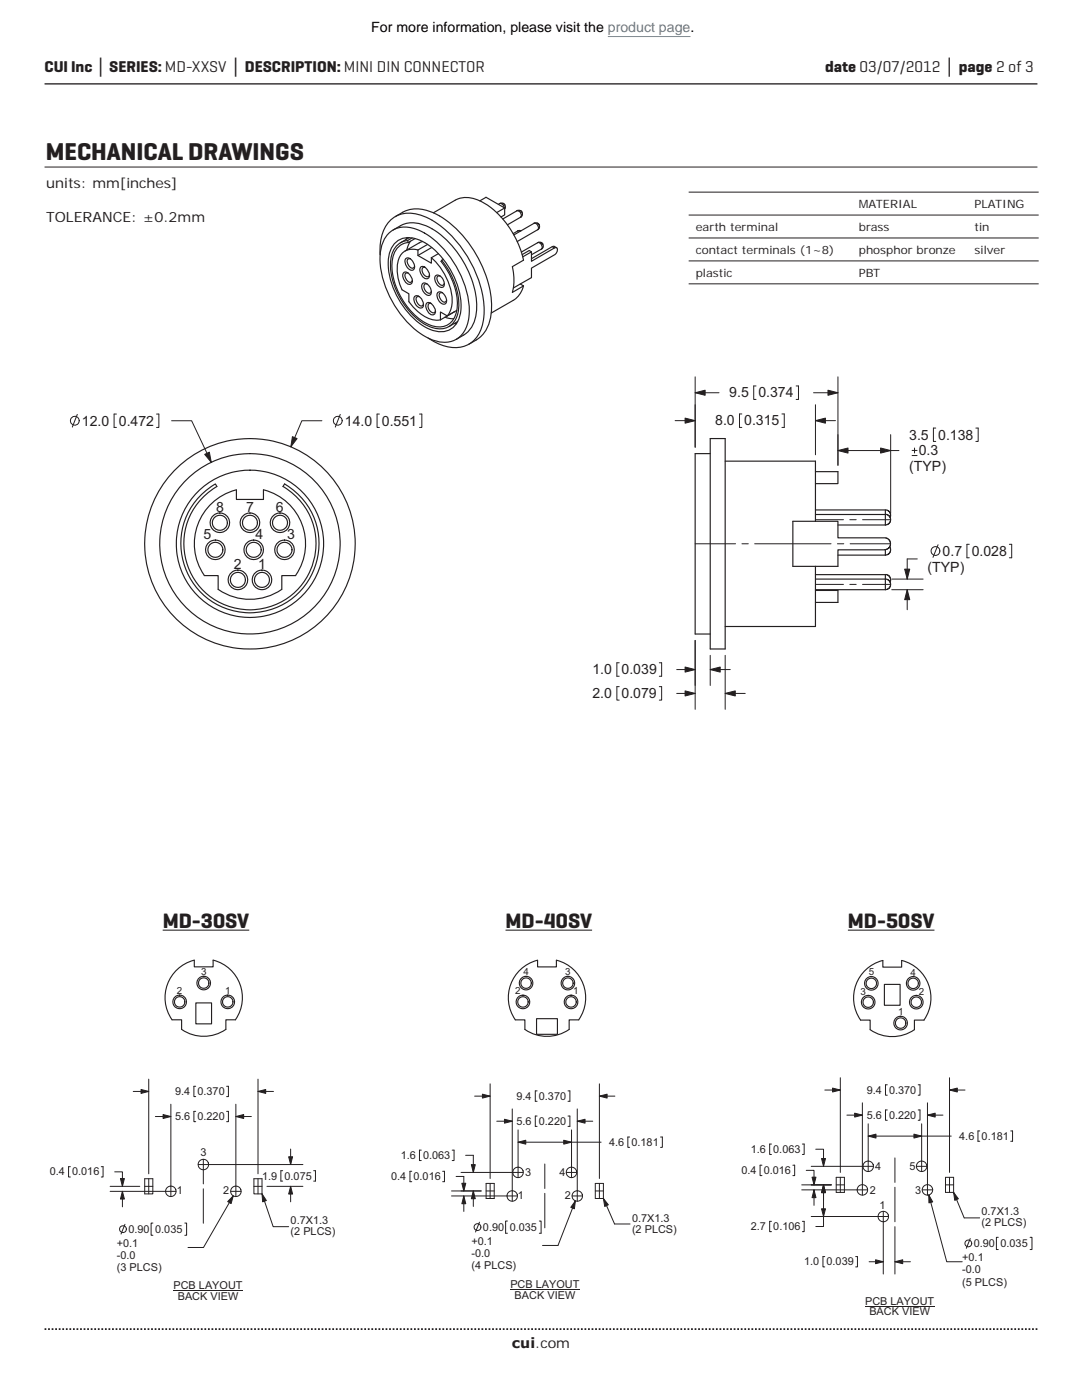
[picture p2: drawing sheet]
<svg xmlns="http://www.w3.org/2000/svg" width="216mm" height="279mm" viewBox="0 0 216 279" stroke-linecap="round" stroke-linejoin="round" font-family="sans-serif">
<path d="M8.9 265.3h198.1" fill="none" stroke="#231f20" stroke-width=".35" stroke-dasharray=".4 .4 .4 .4 .4 .4" stroke-dashoffset=".7" stroke-linecap="butt"/>
<path d="M8.9 16.7h198.1" fill="none" stroke="#231f20" stroke-width=".26"/>
<g fill="none" stroke="#231f20" stroke-width=".23">
<path d="M75.9 50.9a9.1 9.1 0 0 1 2-7 5.9 5.9 0 0 1 6.3-.9 20.1 20.1 0 0 1 10.4 10.7 16.1 16.1 0 0 1 1.4 12.1 5.6 5.6 0 0 1-7.5 3.2l-1.2-.5-1.9-1M77.6 46.6a5.6 5.6 0 0 1 6.6-.4 19.3 19.3 0 0 1 9.4 16.6 5.3 5.3 0 0 1-4 5.4 9.5 9.5 0 0 1-7.2-2.8 19.7 19.7 0 0 1-6.6-14.2 6.9 6.9 0 0 1 1.8-4.6zM78.4 45.9a6.7 6.7 0 0 1 8.4 .1 19.7 19.7 0 0 1 8.3 15.5 6.3 6.3 0 0 1-4.1 6.2M78.9 43.2a7.1 7.1 0 0 1 8.2-.4 22.7 22.7 0 0 1 11 18.4 7.3 7.3 0 0 1-4.5 7.5M79 48.3a5 5 0 0 1 5.7 .1 15.8 15.8 0 0 1 7.3 13.5 4.1 4.1 0 0 1-5.3 4.1 12.2 12.2 0 0 1-6.9-5.8 12.9 12.9 0 0 1-2.1-9.8l.8-1.5zM80.5 54.4l.3-.1a1.64 1.64 0 0 1 1.3 2.3l-.3 .2a1.74 1.74 0 0 1-1.3-2.4zM81 51.6a1.4 1.4 0 0 1 1.7 1.4 .66 .66 0 0 1-.3 .9 .66 .66 0 0 1-.8-.2 1.85 1.85 0 0 1-.6-2.1zM81.2 47.4l-.3 .4M81.3 48l.2 .4M81.3 48a3.7 3.7 0 0 0-3.3 3.4 14.2 14.2 0 0 0 5 12 7.1 7.1 0 0 0 5.8 2.1 4.5 4.5 0 0 0 2.8-4.7 15 15 0 0 0-3.5-8.8M81.4 54.5h-.4a1.3 1.3 0 0 0 1 1.8l.3-.4M81.5 48.4a3.6 3.6 0 0 0-3.2 3.6 13.9 13.9 0 0 0 7.2 12.7 3.7 3.7 0 0 0 5.6-2.6 13.5 13.5 0 0 0-3.1-9.9l.1-.2"/>
<path d="M81.7 47.4l-1.8 1.1M81.9 51.7h-.5a1.3 1.3 0 0 0 1 1.8l.3-.4M81.9 48.1l-.7 1.8M82.2 47.5l-.9 .5M82.8 59.1a1.22 1.22 0 0 1 1.6 1.1l.1 1-.3 .2a1.6 1.6 0 0 1-1.4-2.3zM82.8 47.6l-1.3 .8M83.4 49.9a3 3 0 0 0-4.1 2.8 9.4 9.4 0 0 0 .9 5.1l1.4 .8v1.6a8.7 8.7 0 0 0 5.1 3.7l1.2-.1M83.4 49.9v1.1l2.7 1.5v-1.1M83.7 59.2l-.5 .1a1.31 1.31 0 0 0 1 1.8l.3-.4M83.9 53.3l.3-.1a1.64 1.64 0 0 1 1.3 2.3l-.3 .1a1.73 1.73 0 0 1-1.3-2.3zM84.3 56.6a1.21 1.21 0 0 1 1.6 1l.1 .3a.76 .76 0 0 1-.5 1.1 1.8 1.8 0 0 1-1.2-2.4zM84.3 48.2l-3.5 1.9"/>
<path d="M84.8 53.4l-.2-.1a.69 .69 0 0 0-.2 1.2 1.27 1.27 0 0 0 .9 .7l.4-.4M85.2 56.7l-.2-.1a.69 .69 0 0 0-.3 1.2l.2 .2a.62 .62 0 0 0 .5 .5 .62 .62 0 0 0 .7-.4M85.3 48.8l-1.9 1.1M86.1 51.4a12.1 12.1 0 0 1 4.1 9.4l-.3 1-.7 1.2M86.1 49.4l-2.7 1.6M86.5 42.5l4.3-2.5a5.6 5.6 0 0 1 5.9 .6 18.2 18.2 0 0 1 7.8 11.3l-2.3 1.3a10.7 10.7 0 0 1 0 5.2l2.3-1.3M86.9 55a1.24 1.24 0 0 1 1.7 1.1v1l-.2 .2a1.62 1.62 0 0 1-1.5-2.3zM87.4 58.4a1.37 1.37 0 0 1 1.7 1.3 .68 .68 0 0 1-.2 .9 .68 .68 0 0 1-.9-.1 1.84 1.84 0 0 1-.6-2.1zM87.5 50.6l-1.4 .8M87.8 55.1h-.5a1.3 1.3 0 0 0 1.1 1.8l.3-.4M88.3 58.4l-.5 .1a1.3 1.3 0 0 0 1 1.8l.3-.4M88.5 51.8l-.4 .2"/>
<path d="M95.8 40.1l1.2-.7 3.7 2.1M99.7 40.6a.82 .82 0 0 1 .9 .9M99.7 40.6l-.3 .2M99.7 40.6l.5-.1 .5 .3 .1 .5-.1 .4M100.7 41.5v1.4l-.7 .4M100.7 41.5l-1.6 .9M103.1 42.1l.6-.1 .5 .3v.6l-.3 .4M103.3 46.1l.4 .1M103.3 46.1l-.9 .5M103.8 56.7l.7 .4M103.9 43.3l-2.7 1.6M103.9 43.3a.85 .85 0 0 0-.8-1.2l-2.8 1.6"/>
<path d="M104 46.1h-.7M104.3 51.3l1.7-1v1.8l4.6-2.6 .4-.1a.88 .88 0 0 1-.4 1.5l-4.6 2.6v1.9l-3.6 2.1M104.5 57.1a4.6 4.6 0 0 1-2.1 2.9l-4.4 2.5M106 50.3l-.4-.3-1.4 .8M106.6 44.6l.5-.1 .5 .3v.6l-.3 .4M106.6 44.6a.82 .82 0 0 1 .7 .4 .82 .82 0 0 1 0 .8M106.6 44.6l-4.1 2.3M107.3 48.4h.6l.4 .3 .1 .5-.4 .5M107.3 48.4a.82 .82 0 0 1 .8 .4 .82 .82 0 0 1-.1 .9M107.3 48.4l-3.3 1.9M107.3 45.8l-4.1 2.4M108 49.7l-2 1.1"/>
<path d="M110.2 49.2l.4 .3M111.1 49.4l-.5-.2h-.4l-4.2 2.4M85.1 60.5l.3-.1a1.64 1.64 0 0 1 1.3 2.3l-.3 .1a1.75 1.75 0 0 1-1.3-2.3zM86 60.6l-.2-.1a.7 .7 0 0 0-.2 1.2 1.27 1.27 0 0 0 .9 .7l.4-.4M88.8 63.3l1.8 .3M89.2 63l-1.3-.7v1.5M90.6 64.6h.5M90.7 62.2l-2.8 1.6M90.7 62.2h.1M91.1 61.9l-1.9 1.1M91.3 64.2l-1.7 1M39.8 99.1l1.3-1.2 1.6-1.1 .3-.2 .3 .5a13.2 13.2 0 0 0-3.5 19.9 13.2 13.2 0 0 0 20.2 0 13.2 13.2 0 0 0-3.5-19.9l.3-.5a13.8 13.8 0 0 1 4.4 19.7 13.8 13.8 0 0 1-19.9 3 13.8 13.8 0 0 1-1.5-20.2z"/>
<path d="M141.7 87.5h3v42h-3zM141.7 90.5h-3v36h3M144.7 92h18v12M162.7 94.1h4.5v2.4h-4.5M40.8 114.9a11.1 11.1 0 0 1 6.4-17.1v1.9h5.4v-2a11.1 11.1 0 0 1 6.4 17.2h-2.8v2.7a11.1 11.1 0 0 1-12.7 0v-2.7h-2.7M162.7 117.7h14M162.7 117.8h4.5v2.4h-4.5M162.7 102.7h14M162.7 115.6h14M162.7 114.7h14M162.7 101.8h14.2l.7 .5 .1 .5-.1 .5M162.7 104h-4.5v9h9v-3.3h9.3"/>
<path d="M162.7 113v12h-18M162.7 104h4.5v3.3h9.5l.3 .1 .6 .6 .1 .7-.4 .7-.8 .3M167.2 110.8h9.5M167.2 104.8h9.5M176.7 102.7l.7 .2 .3 .8-.3 .7-.7 .4M176.7 115.6l.7 .2 .3 .8-.3 .7-.7 .4M176.7 102.7v2.1M176.7 115.6v2.1M176.7 101.8v.9M176.7 109.7v1.1M176.7 114.7v.9M176.7 114.7l.5 .1 .4 .4 .1 .5-.1 .5"/>
<path d="M177.5 109.1l.2 .6-.1 .6-.4 .3-.5 .2"/>
<circle cx="43" cy="109.7" r="1.5"/>
<circle cx="43" cy="109.7" r="1.95"/>
<circle cx="43.9" cy="104.3" r="1.95"/>
<circle cx="43.9" cy="104.3" r="1.5"/>
<circle cx="47.5" cy="115.7" r="1.5"/>
<circle cx="47.5" cy="115.7" r="1.95"/>
<circle cx="49.9" cy="104.3" r="1.5"/>
<circle cx="49.9" cy="104.3" r="1.95"/>
<circle cx="49.9" cy="108.5" r="21"/>
<circle cx="49.9" cy="108.5" r="14.7"/>
<circle cx="49.9" cy="108.5" r="18"/>
<circle cx="50.6" cy="109.7" r="1.95"/>
<circle cx="50.6" cy="109.7" r="1.5"/>
<circle cx="52.3" cy="115.7" r="1.95"/>
<circle cx="52.3" cy="115.7" r="1.5"/>
<circle cx="55.9" cy="104.3" r="1.95"/>
<circle cx="55.9" cy="104.3" r="1.5"/>
<circle cx="56.8" cy="109.7" r="1.5"/>
<circle cx="56.8" cy="109.7" r="1.95"/>
</g>
<g fill="none" stroke="#231f20" stroke-width=".2">
<path d="M167.2 86.7v6.2M167.2 89.9h12.2M177.7 86.7v15.7M182 90.9h1M182 89.9h1M182.5 89.4v1M186.7 85.4h-.4v2.7h.4M194.7 85.4h.5v2.7h-.5M138.7 108.5h8.1M148 108.5h1.3M150.6 108.5h15.2M162.7 116.6h5.6"/>
<path d="M162.7 103.7h5.6M167.1 108.5h1.3M169.6 116.6h1.2M169.6 103.7h1.2M169.6 108.5h8.1M172.1 116.6h5.6M172.1 103.7h5.6"/>
</g>
<path d="M175.7 89.4l2 .5-2 .5z" fill="#231f20"/>
<path d="M175.7 89.4l2 .5-2 .5z" fill="none" stroke="#231f20" stroke-width=".2"/>
<path d="M167.2 89.9l2-.5v1z" fill="#231f20"/>
<g fill="none" stroke="#231f20" stroke-width=".2">
<path d="M15.4 82.7l-1 2.5M23.2 82.6h-.4v2.7h.4M31.2 82.6h.5v2.7h-.5M34.2 84h4l4 8.3M64.2 84h-4l-2.2 5.2M67.9 82.7l-1 2.5M75.7 82.6h-.5v2.7h.5M83.7 82.6h.5v2.7h-.5M167.2 89.9l2-.5v1z"/>
<circle cx="14.9" cy="84" r=".88"/>
<circle cx="67.4" cy="84" r=".88"/>
</g>
<path d="M40.8 90.7l1-.5 .4 2.1z" fill="#231f20"/>
<path d="M40.8 90.7l1-.5 .4 2.1z" fill="none" stroke="#231f20" stroke-width=".2"/>
<path d="M58.3 87.1l1 .4-1.3 1.7z" fill="#231f20"/>
<g fill="none" stroke="#231f20" stroke-width=".2">
<path d="M138.7 75.2v14.1M138.7 78.4h4.8M150.9 77h-.5v2.7h.5M158.9 77h.4v2.7h-.4M162.3 78.4h4.9M167.2 75.2v17.7M58.3 87.1l1 .4-1.3 1.7zM134.7 83.9h4M148 82.6h-.4v2.7h.4M156 82.6h.5v2.7h-.5M162.7 83.9h4M162.7 80.8v10"/>
<path d="M177.9 117.7h6.3M177.9 115.6h6.3M181 117.7v4M183 111.5h-2v4.1M187.2 108.7l-1 2.5M193.4 108.6h-.5v2.7h.5M201.4 108.6h.5v2.7h-.5M123.6 137h-.5v2.7h.5M123.6 132.3h-.5v2.7h.5M131.6 137h.4v2.7h-.4M131.6 132.3h.4v2.7h-.4M135 133.6h3.7"/>
<path d="M135 138.4h3.7M138.7 127.8v13.8M141.7 133.6h4M141.7 130.8v6M144.7 130.8v10.8M144.7 138.4h4"/>
<circle cx="186.7" cy="110" r=".88"/>
</g>
<path d="M181 117.7l.5 2h-1z" fill="#231f20"/>
<path d="M181 117.7l.5 2h-1z" fill="none" stroke="#231f20" stroke-width=".2"/>
<path d="M180.5 113.6h1l-.5 2z" fill="#231f20"/>
<path d="M180.5 113.6h1l-.5 2z" fill="none" stroke="#231f20" stroke-width=".2"/>
<path d="M162.7 83.9l2-.5v1.1z" fill="#231f20"/>
<path d="M162.7 83.9l2-.5v1.1z" fill="none" stroke="#231f20" stroke-width=".2"/>
<path d="M136.7 83.4l2 .5-2 .6z" fill="#231f20"/>
<path d="M136.7 83.4l2 .5-2 .6z" fill="none" stroke="#231f20" stroke-width=".2"/>
<path d="M141.7 133.6l2-.5v1z" fill="#231f20"/>
<path d="M141.7 133.6l2-.5v1z" fill="none" stroke="#231f20" stroke-width=".2"/>
<path d="M136.7 133.1l2 .5-2 .5z" fill="#231f20"/>
<path d="M136.7 133.1l2 .5-2 .5z" fill="none" stroke="#231f20" stroke-width=".2"/>
<path d="M138.7 78.4l2-.5v1z" fill="#231f20"/>
<path d="M138.7 78.4l2-.5v1z" fill="none" stroke="#231f20" stroke-width=".2"/>
<path d="M165.2 77.9l2 .5-2 .5z" fill="#231f20"/>
<path d="M165.2 77.9l2 .5-2 .5z" fill="none" stroke="#231f20" stroke-width=".2"/>
<path d="M136.7 137.9l2 .5-2 .5z" fill="#231f20"/>
<path d="M136.7 137.9l2 .5-2 .5z" fill="none" stroke="#231f20" stroke-width=".2"/>
<path d="M144.7 138.4l2-.5v1z" fill="#231f20"/>
<g fill="none" stroke="#231f20" stroke-width=".2">
<path d="M8.9 33.3h198.1M137.4 38.3h69.9M137.4 42.9h69.9M137.4 47.5h69.9M137.4 52.1h69.9M137.4 56.6h69.9M144.7 138.4l2-.5v1zM26.6 217.8h3.1M29.7 215.4v18.9M39.1 216.8h-.4v2.1h.4M45.2 216.8h.4v2.1h-.4M51.5 215.4v18.9"/>
<path d="M51.5 217.8h3.1M94.7 218.8h3.1M97.8 216.3v18.9M107.2 217.7h-.4v2.1h.4M113.3 217.7h.4v2.1h-.4M119.6 216.3v18.9M119.6 218.8h3.1M164.6 217.5h3.1M167.7 215.1v18.9M177 216.5h-.3v2.1h.3M183.2 216.5h.4v2.1h-.4M189.5 215.1v18.9"/>
<path d="M189.5 217.5h3.1M14 232.8h-.3v2.1h.3M20.2 232.8h.4v2.1h-.4M22 236.8h5.9M22 237.8h13.1M22.9 233.9h1.5v2.9M24.4 237.8v3.1M28.9 235.2h1.6v3.1h-1.6zM28.9 236.8h1.6M29.7 235.2v3.1M31 222.8h3.1M34.1 220.4v18.4"/>
<path d="M39.1 221.8h-.4v2.1h.4M39.5 232.4h20.9M40.6 231.4v4.9M40.6 237.3v6.8M45.2 221.8h.4v2.1h-.4M46 237.8h2.1M46.5 238.7l-5.9 10.3h-3.1M47.1 220.4v18.4M47.1 222.8h3.1M50.7 235.2h1.6v3.1h-1.6zM50.7 236.8h1.6M51.5 235.2v3.1"/>
<path d="M53.3 236.8h7.1M56.4 233.6h-.4v2.1h.4M58 229.3v3.1M58 236.8v3.1M62.6 233.6h.3v2.1h-.3M82.2 233.8h-.4v2h.4M84.1 229.5h-.4v2.1h.4M88.3 233.8h.4v2h-.4M90.1 237.7h5.9M90.2 229.5h.4v2.1h-.4M91 234.8h1.5v2.9M92.5 238.7v3.1"/>
<path d="M92.9 230.6h1.5v3.4M94.4 237.7v3.1M97 236.2h1.6v3h-1.6zM97 237.7h1.6M97.8 236.2v3M99.1 223.8h3.1M102.2 221.3v18.4M103.2 238.7h-13.1M103.4 225.5v9.5M103.4 227.9h16.5M104.4 234h-12.4M107.2 222.7h-.4v2.1h.4"/>
<path d="M108.7 232.3v4.9M108.7 238.2v6.8M113 234h2.1M113.3 222.7h.4v2.1h-.4M114 225.5v9.5M114.2 238.7h2M114.8 239.7l-3.5 8.9h-3M115.2 221.3v18.4M115.2 223.8h3.1M118.8 236.2h1.6v3h-1.6zM118.8 237.7h1.6M119.6 236.2v3"/>
<path d="M125.6 226.9h-.3v2.1h.3M131.8 226.9h.4v2.1h-.4M152 232.5h-.3v2.1h.3M153.9 228.3h-.3v2.1h.3M158.2 232.5h.4v2.1h-.4M160.1 228.3h.4v2.1h-.4M160.9 233.6h1.5v2.9M162.4 237.5v3.1M162.8 229.4h1.5v3.4M164.3 236.5v8.3h-1.5M165.9 236.5h-5.9M166.9 235h1.6v3h-1.6z"/>
<path d="M166.9 236.5h1.6M167.7 235v3M169 222.5h3.1M172.1 236.4v2.1M172.1 220.1v16.4M173.1 237.5h-13.1M173.2 224.3v9.5M173.2 226.7h16.6M174.3 232.8h-12.4M177 221.5h-.3v2.1h.3M178.6 231.1v4.9M178.6 236.9v6.9"/>
<path d="M182.9 232.8h2M183.2 221.5h.4v2.1h-.4M183.9 224.3v9.5M184 237.5h2.1M185.1 220.1v18.4M185.1 222.5h3.1M185.3 238.5l3.6 13.3h3.1M188.7 236.5h1.6M188.7 235h1.6v3h-1.6zM189.5 235v3M195.5 225.7h-.4v2.1h.4M201.7 225.7h.3v2.1h-.3"/>
<path d="M24.9 244.3l-.8 2M30.5 244.1h-.3v2.4h.3M36.9 244.1h.3v2.4h-.3M95.7 243.9l-.8 2M101.3 243.7h-.4v2.4h.4M107.6 243.7h.4v2.4h-.4M153.9 243.7h-.3v2.1h.3M160.1 243.7h.4v2.1h-.4M164.6 250.8h-.4v2h.4M170.7 250.8h.4v2h-.4M173.4 251.8h2.8M176.2 241.7v12.6"/>
<path d="M177.3 242.8h-15.4M178.6 244.8v9.5M178.6 251.8h3.1M193.6 247.2l-.8 1.9M199.2 246.9h-.4v2.5h.4M205.5 246.9h.4v2.5h-.4"/>
<circle cx="34.1" cy="237.8" r="1.05"/>
<circle cx="40.6" cy="232.4" r="1.04"/>
<circle cx="47.1" cy="237.8" r="1.04"/>
<circle cx="102.2" cy="238.7" r="1.05"/>
<circle cx="103.4" cy="234" r="1.05"/>
<circle cx="114" cy="234" r="1.05"/>
<circle cx="115.2" cy="238.7" r="1.04"/>
<circle cx="172.1" cy="237.5" r="1.04"/>
<circle cx="173.2" cy="232.8" r="1.04"/>
<circle cx="183.9" cy="232.8" r="1.04"/>
<circle cx="185.1" cy="237.5" r="1.04"/>
<circle cx="24.5" cy="245.3" r=".68"/>
<circle cx="95.3" cy="244.9" r=".69"/>
<circle cx="176.2" cy="242.8" r="1.04"/>
<circle cx="193.2" cy="248.2" r=".68"/>
</g>
<path d="M46.5 238.7l-.4 1.5-.7-.4z" fill="#231f20"/>
<path d="M46.5 238.7l-.4 1.5-.7-.4z" fill="none" stroke="#231f20" stroke-width=".2"/>
<path d="M114.8 239.7l-.2 1.5-.7-.2z" fill="#231f20"/>
<path d="M114.8 239.7l-.2 1.5-.7-.2z" fill="none" stroke="#231f20" stroke-width=".2"/>
<path d="M185.3 238.5l.8 1.4-.7 .2z" fill="#231f20"/>
<path d="M185.3 238.5l.8 1.4-.7 .2z" fill="none" stroke="#231f20" stroke-width=".2"/>
<path d="M178.6 251.8l1.5-.4v.8z" fill="#231f20"/>
<path d="M178.6 251.8l1.5-.4v.8z" fill="none" stroke="#231f20" stroke-width=".2"/>
<path d="M28.1 217.4l1.6 .4-1.6 .4z" fill="#231f20"/>
<path d="M28.1 217.4l1.6 .4-1.6 .4z" fill="none" stroke="#231f20" stroke-width=".2"/>
<path d="M51.5 217.8l1.5-.4v.8z" fill="#231f20"/>
<path d="M51.5 217.8l1.5-.4v.8z" fill="none" stroke="#231f20" stroke-width=".2"/>
<path d="M32.5 222.4l1.6 .4-1.6 .4z" fill="#231f20"/>
<path d="M32.5 222.4l1.6 .4-1.6 .4z" fill="none" stroke="#231f20" stroke-width=".2"/>
<path d="M47.1 222.8l1.5-.4v.8z" fill="#231f20"/>
<path d="M47.1 222.8l1.5-.4v.8z" fill="none" stroke="#231f20" stroke-width=".2"/>
<path d="M24.4 237.8l.4 1.5h-.8z" fill="#231f20"/>
<path d="M24.4 237.8l.4 1.5h-.8z" fill="none" stroke="#231f20" stroke-width=".2"/>
<path d="M24 235.2h.8l-.4 1.6z" fill="#231f20"/>
<path d="M24 235.2h.8l-.4 1.6z" fill="none" stroke="#231f20" stroke-width=".2"/>
<path d="M166.1 217.1l1.6 .4-1.6 .4z" fill="#231f20"/>
<path d="M166.1 217.1l1.6 .4-1.6 .4z" fill="none" stroke="#231f20" stroke-width=".2"/>
<path d="M189.5 217.5l1.5-.4v.8z" fill="#231f20"/>
<path d="M189.5 217.5l1.5-.4v.8z" fill="none" stroke="#231f20" stroke-width=".2"/>
<path d="M170.5 222.2l1.6 .3-1.6 .4z" fill="#231f20"/>
<path d="M170.5 222.2l1.6 .3-1.6 .4z" fill="none" stroke="#231f20" stroke-width=".2"/>
<path d="M185.1 222.5l1.5-.3v.7z" fill="#231f20"/>
<path d="M185.1 222.5l1.5-.3v.7z" fill="none" stroke="#231f20" stroke-width=".2"/>
<path d="M163.9 241.2h.8l-.4 1.6z" fill="#231f20"/>
<path d="M163.9 241.2h.8l-.4 1.6z" fill="none" stroke="#231f20" stroke-width=".2"/>
<path d="M164.3 236.5l.4 1.5h-.8z" fill="#231f20"/>
<path d="M164.3 236.5l.4 1.5h-.8z" fill="none" stroke="#231f20" stroke-width=".2"/>
<path d="M163.9 231.2h.8l-.4 1.6z" fill="#231f20"/>
<path d="M163.9 231.2h.8l-.4 1.6z" fill="none" stroke="#231f20" stroke-width=".2"/>
<path d="M164.3 236.5l.4 1.5h-.8z" fill="#231f20"/>
<path d="M164.3 236.5l.4 1.5h-.8z" fill="none" stroke="#231f20" stroke-width=".2"/>
<path d="M162.4 237.5l.4 1.5h-.8z" fill="#231f20"/>
<path d="M162.4 237.5l.4 1.5h-.8z" fill="none" stroke="#231f20" stroke-width=".2"/>
<path d="M162 234.9h.8l-.4 1.6z" fill="#231f20"/>
<path d="M162 234.9h.8l-.4 1.6z" fill="none" stroke="#231f20" stroke-width=".2"/>
<path d="M119.6 218.8l1.5-.4v.7z" fill="#231f20"/>
<path d="M119.6 218.8l1.5-.4v.7z" fill="none" stroke="#231f20" stroke-width=".2"/>
<path d="M96.3 218.4l1.5 .4-1.5 .3z" fill="#231f20"/>
<path d="M96.3 218.4l1.5 .4-1.5 .3z" fill="none" stroke="#231f20" stroke-width=".2"/>
<path d="M174.7 251.4l1.5 .4-1.5 .4z" fill="#231f20"/>
<path d="M174.7 251.4l1.5 .4-1.5 .4z" fill="none" stroke="#231f20" stroke-width=".2"/>
<path d="M103.4 227.9l1.5-.3v.7z" fill="#231f20"/>
<path d="M103.4 227.9l1.5-.3v.7z" fill="none" stroke="#231f20" stroke-width=".2"/>
<path d="M112.5 227.6l1.5 .3-1.5 .4z" fill="#231f20"/>
<path d="M112.5 227.6l1.5 .3-1.5 .4z" fill="none" stroke="#231f20" stroke-width=".2"/>
<path d="M92.2 236.1h.7l-.4 1.6z" fill="#231f20"/>
<path d="M92.2 236.1h.7l-.4 1.6z" fill="none" stroke="#231f20" stroke-width=".2"/>
<path d="M92.5 238.7l.4 1.5h-.7z" fill="#231f20"/>
<path d="M92.5 238.7l.4 1.5h-.7z" fill="none" stroke="#231f20" stroke-width=".2"/>
<path d="M182.4 226.3l1.5 .4-1.5 .4z" fill="#231f20"/>
<path d="M182.4 226.3l1.5 .4-1.5 .4z" fill="none" stroke="#231f20" stroke-width=".2"/>
<path d="M173.2 226.7l1.6-.4v.8z" fill="#231f20"/>
<path d="M173.2 226.7l1.6-.4v.8z" fill="none" stroke="#231f20" stroke-width=".2"/>
<path d="M58 236.8l.4 1.5h-.8z" fill="#231f20"/>
<path d="M58 236.8l.4 1.5h-.8z" fill="none" stroke="#231f20" stroke-width=".2"/>
<path d="M57.6 230.9h.8l-.4 1.5z" fill="#231f20"/>
<path d="M57.6 230.9h.8l-.4 1.5z" fill="none" stroke="#231f20" stroke-width=".2"/>
<path d="M115.2 223.8l1.5-.4v.8z" fill="#231f20"/>
<path d="M115.2 223.8l1.5-.4v.8z" fill="none" stroke="#231f20" stroke-width=".2"/>
<path d="M100.7 223.4l1.5 .4-1.5 .4z" fill="#231f20"/>
<path d="M100.7 223.4l1.5 .4-1.5 .4z" fill="none" stroke="#231f20" stroke-width=".2"/>
<path d="M94.1 232.4h.7l-.4 1.6z" fill="#231f20"/>
<path d="M94.1 232.4h.7l-.4 1.6z" fill="none" stroke="#231f20" stroke-width=".2"/>
<path d="M94.4 237.7l.4 1.5h-.7z" fill="#231f20"/>
<path d="M52.3 238.3l2.2 6.5h3.1M94.4 237.7l.4 1.5h-.7zM120.4 239.2l2.2 5.1h3.1M190.3 238l2.1 5.1h3.1M34.6 257.6h13.8M101.8 257.4h13.8M172.6 260.7h13.8" fill="none" stroke="#231f20" stroke-width=".2"/>
<path d="M190.3 238l.9 1.2-.7 .4z" fill="#231f20"/>
<path d="M190.3 238l.9 1.2-.7 .4z" fill="none" stroke="#231f20" stroke-width=".2"/>
<path d="M52.3 238.3l.8 1.3-.7 .3z" fill="#231f20"/>
<path d="M52.3 238.3l.8 1.3-.7 .3z" fill="none" stroke="#231f20" stroke-width=".2"/>
<path d="M120.4 239.2l1 1.2-.7 .4z" fill="#231f20"/>
<path d="M120.4 239.2l1 1.2-.7 .4z" fill="none" stroke="#231f20" stroke-width=".2"/>
<g fill="none" stroke="#231f20" stroke-width=".23">
<path d="M35.6 193.3a7.5 7.5 0 0 1 3.2-1.7v1.4h3.7v-1.4a7.7 7.7 0 0 1 4.5 11.9h-1.9v1.9a7.8 7.8 0 0 1-8.9 0v-1.9h-1.9a7.7 7.7 0 0 1 1.3-10.2zM111 191.6a7.7 7.7 0 0 1 4.5 11.9h-1.9v1.9a7.8 7.8 0 0 1-8.9 0v-1.9h-1.9a7.7 7.7 0 0 1 4.5-11.9v1.4h3.7v-1.4M176.5 196.5h3.1v4.1h-3.1zM179.9 191.7a7.7 7.7 0 0 1 4.5 11.9h-1.9v1.9a7.8 7.8 0 0 1-8.9 0v-1.9h-1.9a7.7 7.7 0 0 1 4.5-11.9v1.3h3.7v-1.3M39.1 200.2h3.1v4.1h-3.1zM107.1 203.3h4.1v3.1h-4.1z"/>
<circle cx="35.8" cy="199.9" r="1.04"/>
<circle cx="35.8" cy="199.9" r="1.36"/>
<circle cx="40.6" cy="196.2" r="1.04"/>
<circle cx="40.6" cy="196.2" r="1.36"/>
<circle cx="45.4" cy="199.9" r="1.04"/>
<circle cx="45.4" cy="199.9" r="1.36"/>
<circle cx="104.3" cy="200" r="1.04"/>
<circle cx="104.3" cy="200" r="1.36"/>
<circle cx="105" cy="196.2" r="1.35"/>
<circle cx="105" cy="196.2" r="1.04"/>
<circle cx="113.3" cy="196.2" r="1.35"/>
<circle cx="113.3" cy="196.2" r="1.04"/>
<circle cx="113.9" cy="200" r="1.04"/>
<circle cx="113.9" cy="200" r="1.36"/>
<circle cx="173.9" cy="196.3" r="1.35"/>
<circle cx="173.9" cy="196.3" r="1.04"/>
<circle cx="182.2" cy="196.3" r="1.35"/>
<circle cx="182.2" cy="196.3" r="1.04"/>
<circle cx="173.2" cy="200" r="1.04"/>
<circle cx="173.2" cy="200" r="1.36"/>
<circle cx="179.7" cy="204.2" r="1.36"/>
<circle cx="179.7" cy="204.2" r="1.04"/>
<circle cx="182.8" cy="200" r="1.04"/>
<circle cx="182.8" cy="200" r="1.36"/>
</g>
<path d="M32.5 185.6h17.2M100.9 185.6h17.2M169.2 185.6h17.3" fill="none" stroke="#231f20" stroke-width=".21"/>
<path d="M121.3 7.3h16.5" fill="none" stroke="#4582a4" stroke-width=".2"/>
<text font-size="4.9" fill="#231f20" x="9.1" y="31.9">MECHANICAL DRAWINGS</text>
<g font-size="4.2" fill="#231f20">
<text x="32.5" y="185.2">MD-30SV</text>
<text x="100.9" y="185.2">MD-40SV</text>
<text x="169.2" y="185.2">MD-50SV</text>
</g>
<g font-size="3.2" fill="#231f20">
<text x="8.9" y="14.3">CUI Inc │ SERIES: MD-XXSV │ DESCRIPTION: MINI DIN CONNECTOR</text>
<text x="164.6" y="14.3">date 03/07/2012 │ page 2 of 3</text>
</g>
<text font-size="2.8" x="74.1" y="6.4">For more information, please visit the product page.</text>
<g font-size="2.8" fill="#231f20">
<text x="9.2" y="37.5">units: mm[inches]</text>
<text x="9.2" y="44.2">TOLERANCE: ±0.2mm</text>
<text x="145.5" y="79.3">9.5</text>
<text x="151.3" y="79.3">0.374</text>
<text x="16.4" y="84.9">12.0 0.472</text>
<text x="68.8" y="84.9">14.0 0.551</text>
<text x="142.7" y="84.9">8.0</text>
<text x="148.5" y="84.9">0.315</text>
<text x="181.4" y="87.7">3.5 0.138</text>
<text x="181.4" y="94">(TYP)</text>
<text x="183.3" y="90.8">0.3</text>
<text x="40.6" y="107.6">5</text>
<text x="43.1" y="102.1">8</text>
<text x="49.1" y="102.1">7</text>
<text x="51" y="107.6">4</text>
<text x="55.1" y="102.1">6</text>
<text x="57.3" y="107.6">3</text>
<text x="46.6" y="113.5">2</text>
<text x="51.5" y="113.5">1</text>
<text x="188.1" y="110.9">0.7 0.028</text>
<text x="185.1" y="114.1">(TYP)</text>
<text x="118.2" y="134.6">1.0</text>
<text x="124" y="134.6">0.039</text>
<text x="118.2" y="139.3">2.0 0.079</text>
<text x="102.2" y="269">cui.com</text>
</g>
<g font-size="2.3" fill="#231f20">
<text x="171.4" y="41.5">MATERIAL</text>
<text x="194.5" y="41.5">PLATING</text>
<text x="138.8" y="46.1">earth terminal</text>
<text x="171.4" y="46.1">brass</text>
<text x="194.5" y="46.1">tin</text>
<text x="138.8" y="50.7">contact terminals (1~8)</text>
<text x="171.4" y="50.7">phosphor bronze</text>
<text x="194.5" y="50.7">silver</text>
<text x="138.8" y="55.2">plastic</text>
<text x="171.4" y="55.2">PBT</text>
</g>
<g font-size="2.2" fill="#231f20">
<text x="34.9" y="218.5">9.4 0.370</text>
<text x="103.1" y="219.5">9.4</text>
<text x="107.5" y="219.5">0.370</text>
<text x="172.9" y="218.3">9.4 0.370</text>
<text x="34.9" y="223.5">5.6 0.220</text>
<text x="103.1" y="224.5">5.6</text>
<text x="107.5" y="224.5">0.220</text>
<text x="172.9" y="223.3">5.6 0.220</text>
<text x="191.4" y="227.5">4.6</text>
<text x="195.9" y="227.5">0.181</text>
<text x="40" y="230.8">3</text>
<text x="80" y="231.3">1.6</text>
<text x="84.4" y="231.3">0.063</text>
<text x="121.5" y="228.7">4.6</text>
<text x="126" y="228.7">0.181</text>
<text x="149.8" y="230.1">1.6 0.063</text>
<text x="174.6" y="233.6">4</text>
<text x="181.4" y="233.6">5</text>
<text x="9.9" y="234.6">0.4 0.016</text>
<text x="35.3" y="238.3">1</text>
<text x="44.5" y="238.3">2</text>
<text x="52.3" y="235.4">1.9</text>
<text x="56.8" y="235.4">0.075</text>
<text x="78.1" y="235.5">0.4</text>
<text x="82.5" y="235.5">0.016</text>
<text x="103.3" y="239.3">1</text>
<text x="104.8" y="234.8">3</text>
<text x="111.7" y="234.8">4</text>
<text x="112.7" y="239.3">2</text>
<text x="147.9" y="234.3">0.4 0.016</text>
<text x="173.6" y="238.3">2</text>
<text x="182.6" y="238.3">3</text>
<text x="58" y="244.3">0.7X1.3</text>
<text x="96.4" y="245.6">0.90 0.035</text>
<text x="126.1" y="243.8">0.7X1.3</text>
<text x="126.1" y="246">(2 PLCS)</text>
<text x="149.8" y="245.5">2.7</text>
<text x="154.3" y="245.5">0.106</text>
<text x="175.5" y="241.2">1</text>
<text x="195.9" y="242.6">0.7X1.3</text>
<text x="195.9" y="244.8">(2 PLCS)</text>
<text x="23.3" y="248.8">+0.1</text>
<text x="23.3" y="251.3">-0.0</text>
<text x="25.6" y="246">0.90</text>
<text x="31" y="246">0.035</text>
<text x="58" y="246.5">(2 PLCS)</text>
<text x="94.1" y="248.4">+0.1</text>
<text x="94.1" y="250.9">-0.0</text>
<text x="192" y="251.7">+0.1</text>
<text x="194.3" y="248.9">0.90 0.035</text>
<text x="23.3" y="253.7">(3 PLCS)</text>
<text x="34.6" y="257.3">PCB LAYOUT</text>
<text x="94.1" y="253.3">(4 PLCS)</text>
<text x="101.8" y="257.1">PCB LAYOUT</text>
<text x="160.5" y="252.5">1.0</text>
<text x="164.9" y="252.5">0.039</text>
<text x="192" y="256.6">(5 PLCS)</text>
<text x="192" y="254.1">-0.0</text>
<text x="35.5" y="259.4">BACK VIEW</text>
<text x="102.7" y="259.2">BACK VIEW</text>
<text x="172.6" y="260.3">PCB LAYOUT</text>
<text x="173.5" y="262.5">BACK VIEW</text>
</g>
<g font-size="2" fill="#231f20">
<text x="40.1" y="194.6">3</text>
<text x="104.5" y="194.7">4</text>
<text x="112.8" y="194.7">3</text>
<text x="173.4" y="194.7">5</text>
<text x="181.7" y="194.7">4</text>
<text x="35.3" y="198.3">2</text>
<text x="44.9" y="198.4">1</text>
<text x="102.8" y="198.4">2</text>
<text x="114.4" y="198.5">1</text>
<text x="171.7" y="198.5">3</text>
<text x="179.2" y="202.6">1</text>
<text x="183.3" y="198.5">2</text>
</g>
</svg>
